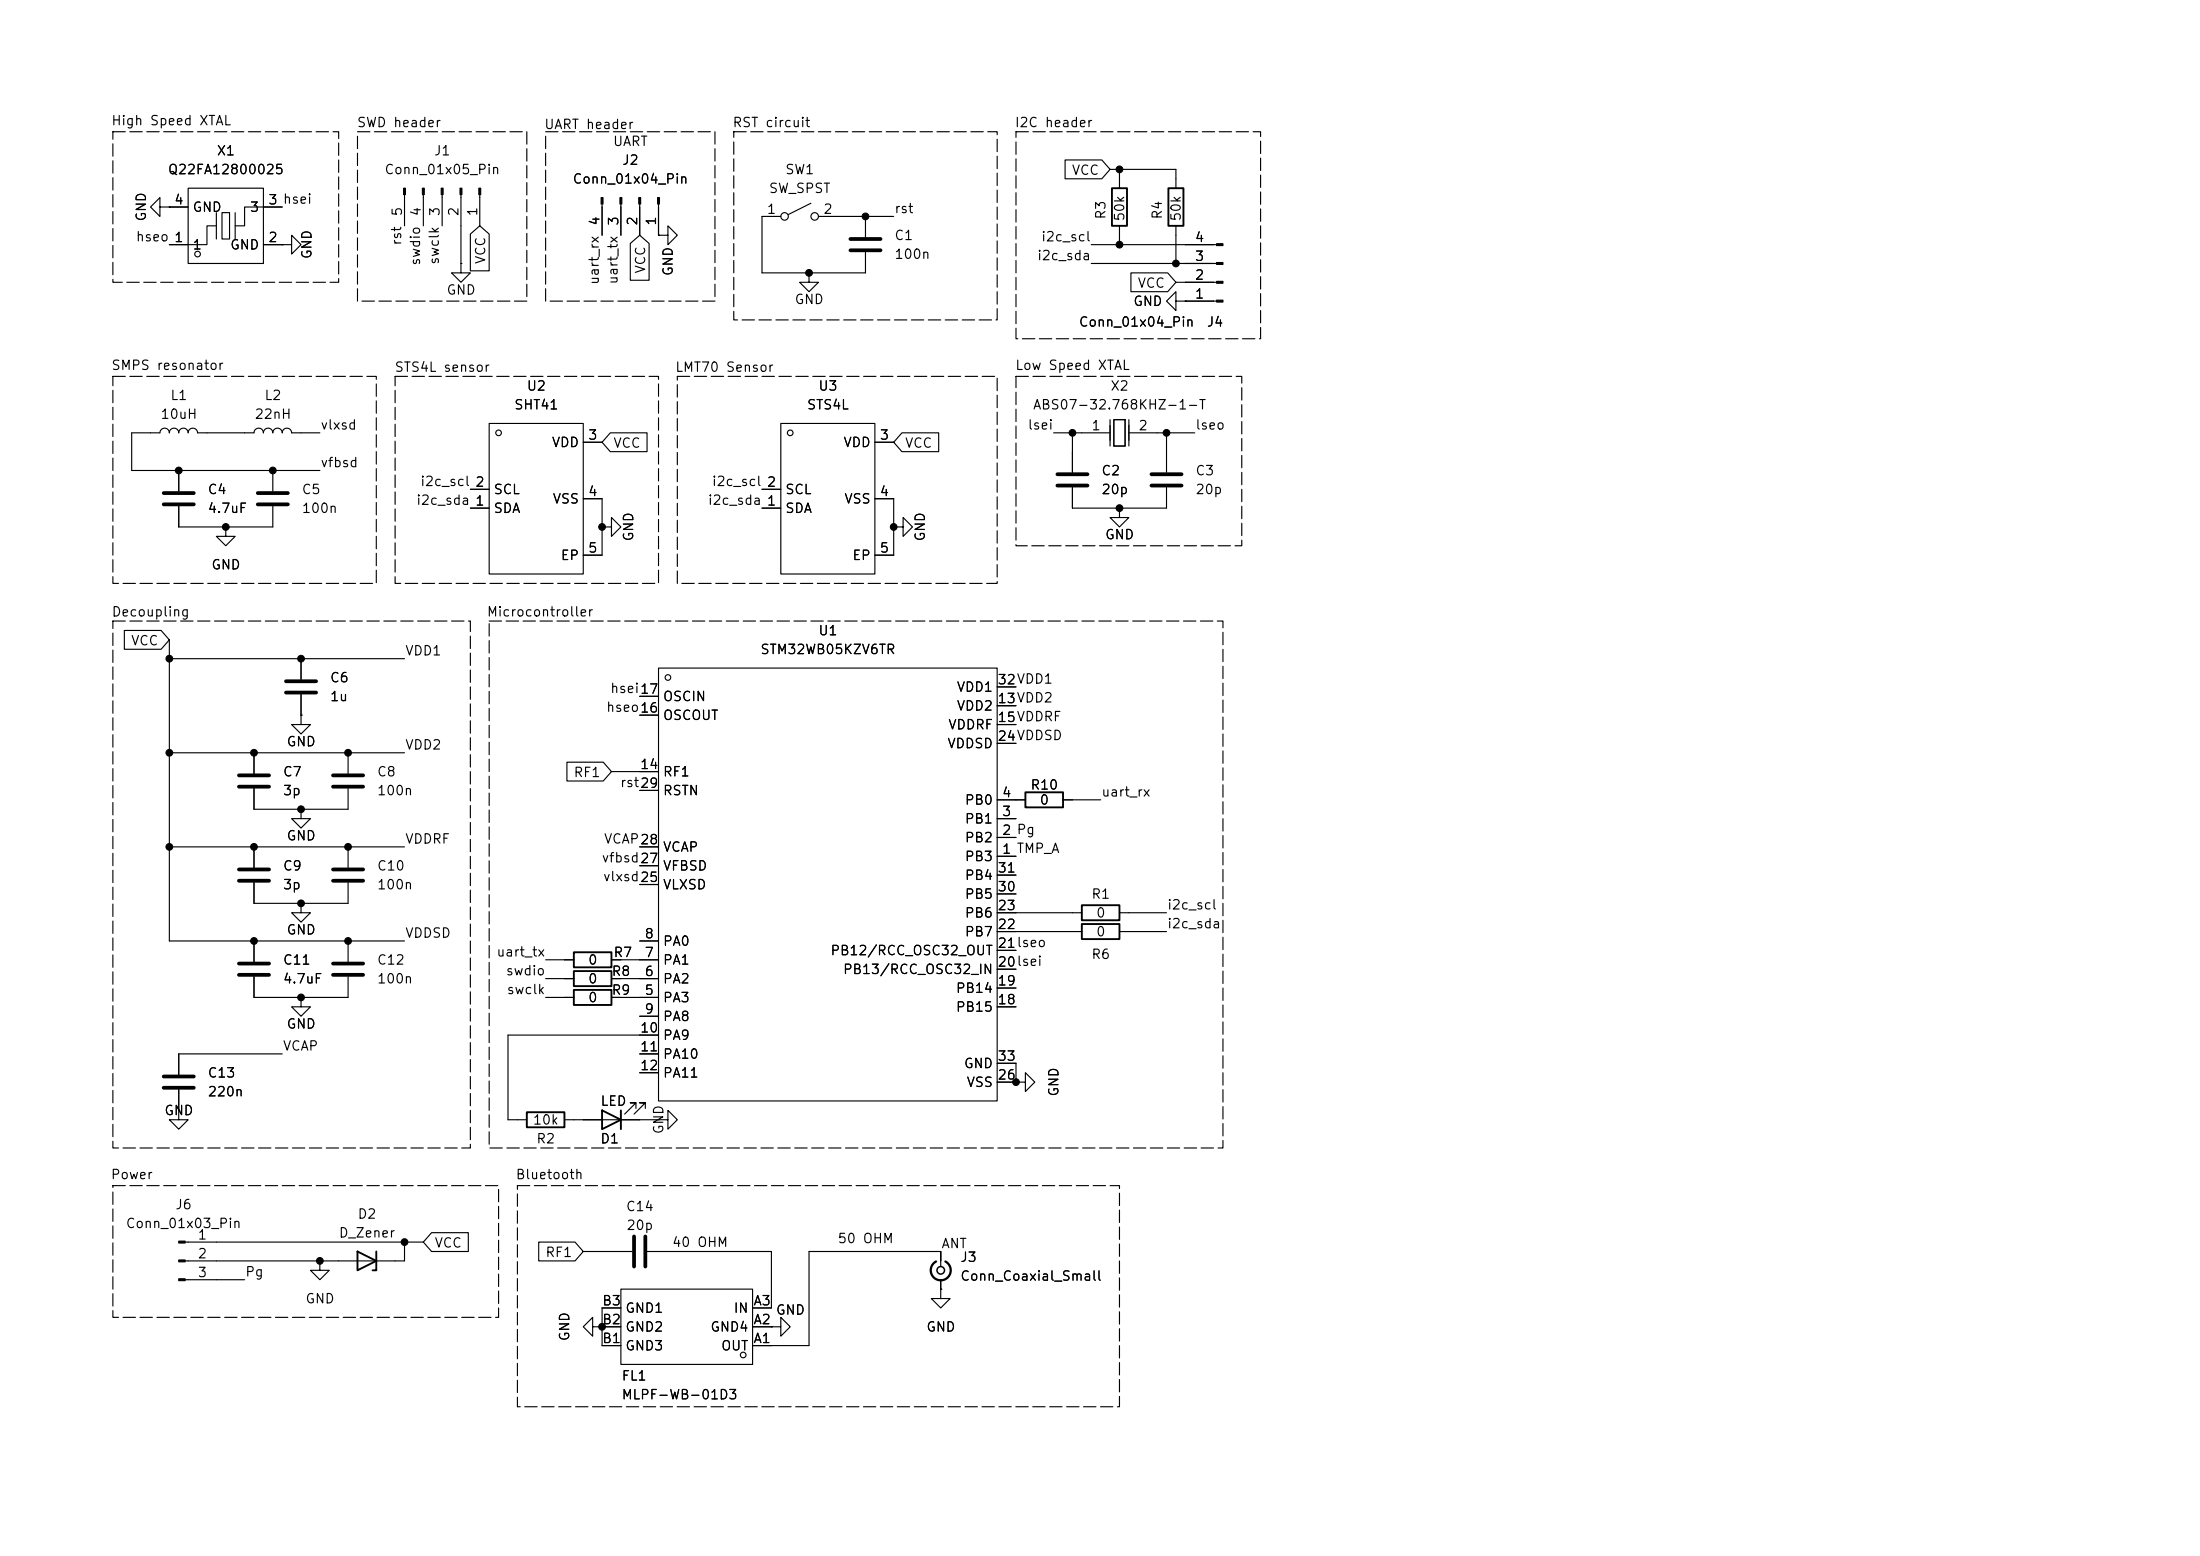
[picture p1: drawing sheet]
<svg xmlns="http://www.w3.org/2000/svg" width="297mm" height="210mm" viewBox="0 0 297 210" stroke-linecap="round" stroke-linejoin="round" font-family="sans-serif">
<g fill="none" stroke="#000" stroke-width=".15">
<path d="M21.6 27.9v-1.2l-1.3 1.2 1.3 1.3v-1.3h1.3M22.9 27.9h.1M22.9 27.9h2.5M25.4 25.4h10.2v10.2h-10.2zM29.2 30.5h-1.3v2.5h-5M29.2 28.7v3.6M30 28.7h1v3.6h-1zM31.7 28.7v3.6M35.6 33h2.5M38.1 33h1.3v-1.2l1.2 1.2-1.2 1.3v-1.3M38.1 33h.1M38.1 27.9h-5.1v2.6h-1.3"/>
<path d="M54.6 26.3v4.2M57.1 26.3v4.2M59.7 26.3v4.2M62.2 35.6v1.2h1.3l-1.3 1.3-1.2-1.3h1.2M62.2 35.6h.1M62.2 26.3v9.3M63.5 31.6l1.3-1.1 1.2 1.1v5h-2.5zM64.8 26.3v4.2M81.3 27.5v4.3M83.8 27.5v4.3M85.1 32.9l1.3-1.1 1.2 1.1v4.9h-2.5zM86.4 27.5v4.3"/>
<path d="M88.9 31.8h1.3v-1.3l1.2 1.3-1.2 1.2v-1.2M88.9 31.8h.1M88.9 27.5v4.3M105.4 29.2h-2.5v7.6h13.9v-2.8M109.2 36.8v1.3h1.3l-1.3 1.3-1.3-1.3h1.3M109.2 36.8h.1M109.5 27.4l-3.1 1.6M110.5 29.2h10.1M116.8 29.2v2.8M143.8 21.6h4.9l1.2 1.3-1.2 1.2h-4.9zM147.3 33h16.9M147.3 35.6h16.9"/>
<path d="M149.9 22.9h8.8v2.5M151.1 22.9v2.5M151.1 30.5v2.5M152.7 36.8h4.9l1.1 1.3-1.1 1.3h-4.9zM158.7 30.5v5.1M158.7 38.1h5.5M43.2 58.4h-3.8a.64 .64 0 0 0-.7-.6 .64 .64 0 0 0-.6 .6 .64 .64 0 0 0-.6-.6 .64 .64 0 0 0-.7 .6 .64 .64 0 0 0-.6-.6 .64 .64 0 0 0-.6 .6 .64 .64 0 0 0-.7-.6 .64 .64 0 0 0-.6 .6h-7.6a.64 .64 0 0 0-.7-.6 .64 .64 0 0 0-.6 .6 .64 .64 0 0 0-.6-.6 .64 .64 0 0 0-.7 .6 .64 .64 0 0 0-.6-.6 .64 .64 0 0 0-.6 .6 .64 .64 0 0 0-.7-.6 .64 .64 0 0 0-.6 .6h-3.8v5.1h25.4M66 57.2h12.7v20.3h-12.7zM78.7 59.7h2.6M82.4 58.4h5v2.6h-5l-1.1-1.3zM105.4 57.2h12.7v20.3h-12.7zM118.1 59.7h2.5"/>
<path d="M121.8 58.4h4.9v2.6h-4.9l-1.2-1.3zM142.2 58.4h7.7M144.8 58.4v5.4M149.9 56.6v3.6M150.4 56.6h1.5v3.6h-1.5zM152.4 58.4h8.9M152.4 56.6v3.6M157.5 58.4v5.4M158.7 40.6v-1.2l-1.2 1.2 1.2 1.3v-1.3h1.3M160 40.6h.1M160 40.6h4.2M24.1 63.5v2.8"/>
<path d="M24.1 68.3v2.8h12.7v-2.8M30.5 71.1v1.3h1.2l-1.2 1.3-1.3-1.3h1.3M30.5 71.1h.1M36.8 63.5v2.8M63.5 68.6h2.5M63.5 66h2.5M78.7 67.3h2.6v7.6h-2.6M81.3 71.1h1.2v-1.2l1.3 1.2-1.3 1.3v-1.3M81.3 71.1h.1M102.9 68.6h2.5M102.9 66h2.5M118.1 67.3h2.5v7.6h-2.5"/>
<path d="M120.6 71.1h1.3v-1.2l1.3 1.2-1.3 1.3v-1.3M120.6 71.1h.1M144.8 65.8v2.8h12.7v-2.8M151.1 68.6v1.3h1.3l-1.3 1.2-1.2-1.2h1.2M151.1 68.6h.1M16.8 85.1h4.9l1.2 1.3-1.2 1.2h-4.9zM22.9 86.4v40.6h31.7M22.9 88.9h31.7M40.6 96.5v1.3h1.3l-1.3 1.3-1.2-1.3h1.2M40.6 96.5h.1M40.6 88.9v2.8M40.6 93.7v2.8"/>
<path d="M86.4 96.5h2.5M86.4 94h2.5M88.9 90.2h45.7v58.4h-45.7zM134.6 95.3h2.6M134.6 97.8h2.6M134.6 92.7h2.6M22.9 114.3h31.7M22.9 101.6h31.7M34.3 101.6v2.8M34.3 106.4v2.8h12.7v-2.8M34.3 114.3v2.8M34.3 119.1v2.8h12.7v-2.8"/>
<path d="M40.6 109.2v1.3h1.3l-1.3 1.3-1.2-1.3h1.2M40.6 109.2h.1M47 101.6v2.8M47 114.3v2.8M76.5 102.9h4.9l1.1 1.2-1.1 1.3h-4.9zM82.5 104.1h6.4M86.4 119.4h2.5M86.4 116.8h2.5M86.4 114.3h2.5M86.4 106.7h2.5M134.6 108h3.8M134.6 115.6h2.6"/>
<path d="M134.6 113h2.6M134.6 110.5h2.6M134.6 100.3h2.6M134.6 118.1h2.6M143.5 108h5.1M34.3 127v2.8M34.3 131.8v2.8h12.7v-2.8M40.6 134.6v1.3h1.3l-1.3 1.3-1.2-1.3h1.2M40.6 134.6h.1M40.6 121.9v1.3h1.3l-1.3 1.3-1.2-1.3h1.2M40.6 121.9h.1M47 127v2.8"/>
<path d="M73.7 132.1h3.8M73.7 134.6h3.8M73.7 129.5h3.8M82.5 132.1h6.4M82.5 134.6h6.4M82.5 129.5h6.4M86.4 127h2.5M86.4 137.2h2.5M88.9 139.7h-20.3v11.4h2.5M134.6 125.7h11.4M134.6 123.2h11.4M134.6 135.9h2.6"/>
<path d="M134.6 133.4h2.6M134.6 130.8h2.6M134.6 128.3h2.6M134.6 120.7h2.6M151.1 125.7h6.4M151.1 123.2h6.4M24.1 149.9v1.2h1.3l-1.3 1.3-1.2-1.3h1.2M24.1 149.9h.1M24.1 147.1v2.8M38.1 142.2h-14v2.8M76.2 151.1h12.7M85.9 149.6v-.8h-.8h.8l-1.6 1.6"/>
<path d="M86.4 142.2h2.5M86.4 144.8h2.5M87.1 149.6v-.8h-.7h.7l-1.5 1.6M88.9 151.1h1.3v-1.2l1.2 1.2-1.2 1.3v-1.3M88.9 151.1h.1M134.6 146.1h2.6M134.6 143.5h2.6v2.6M137.2 146.1h1.2v-1.3l1.3 1.3-1.3 1.2v-1.2M137.2 146.1h.1M25 167.6h32.1M25 172.7h8M43.2 170.2v1.3h1.2l-1.2 1.2-1.3-1.2h1.3"/>
<path d="M43.2 170.2h.1M54.6 167.6v2.6h-29.6M58.3 166.4h4.9v2.5h-4.9l-1.2-1.3zM72.7 167.6h4.9l1.1 1.3-1.1 1.3h-4.9zM78.7 168.9h6.6M80 179.1v-1.3l-1.3 1.3 1.3 1.2v-1.2h1.3M81.3 179.1h.1M81.3 179.1h2.5M83.8 174h17.8v10.2h-17.8zM83.8 176.5h-2.5v5.1h2.5M87.4 168.9h16.7v7.6h-2.5M101.6 179.1h2.5"/>
<path d="M104.1 179.1h1.3v-1.3l1.3 1.3-1.3 1.2v-1.2M104.1 179.1h.1M127 174v1.3h1.3l-1.3 1.2-1.3-1.2h1.3M127 174h.1M127 170.9v-2h-17.8v12.7h-7.6M127 172.7v1.3"/>
<circle cx="26.7" cy="34.3" r=".38"/>
<circle cx="105.9" cy="29.2" r=".51"/>
<circle cx="110" cy="29.2" r=".51"/>
<circle cx="67.3" cy="58.4" r=".38"/>
<circle cx="106.7" cy="58.4" r=".38"/>
<circle cx="90.2" cy="91.4" r=".38"/>
<circle cx="100.3" cy="182.9" r=".38"/>
</g>
<g fill="none" stroke="#000" stroke-width=".51">
<path d="M114.8 32.3h4.1M114.8 33.8h4.1M22.1 66.5h4.1M22.1 68.1h4.1M34.8 66.5h4.1M34.8 68.1h4.1M142.7 64h4.1M142.7 65.5h4.1M155.4 64h4.1M155.4 65.5h4.1M38.6 91.9h4.1M38.6 93.5h4.1"/>
<path d="M32.3 117.3h4M32.3 118.9h4M32.3 104.6h4M32.3 106.2h4M45 117.3h4M45 118.9h4M45 104.6h4M45 106.2h4M32.3 130h4M32.3 131.6h4M45 130h4M45 131.6h4"/>
<path d="M22.1 145.3h4.1M22.1 146.8h4.1M85.6 166.9v4M87.1 166.9v4"/>
</g>
<g fill="none" stroke="#000" stroke-width=".25">
<path d="M150.1 25.4h2v5.1h-2zM157.7 25.4h2.1v5.1h-2.1zM138.4 106.9h5.1v2.1h-5.1zM77.5 131.1h5v2h-5zM77.5 133.6h5v2h-5zM77.5 128.5h5v2.1h-5zM146 124.7h5.1v2h-5.1zM146 122.2h5.1v2h-5.1zM71.1 150.1h5.1v2h-5.1zM81.3 149.9l2.5 1.2-2.5 1.3zM83.8 149.9v2.5M48.3 168.9l2.5 1.3-2.5 1.3z"/>
<path d="M50.8 168.9v2.6h-.5"/>
</g>
<g fill="#000" stroke="#000" stroke-width=".15">
<path d="M54.5 25.4h.2v.9h-.2zM57 25.4h.3v.9h-.3zM59.6 25.4h.2v.9h-.2zM62.1 25.4h.3v.9h-.3zM64.6 25.4h.3v.9h-.3zM81.2 26.7h.2v.8h-.2zM83.7 26.7h.2v.8h-.2zM86.2 26.7h.3v.8h-.3zM88.8 26.7h.2v.8h-.2zM164.2 38h.9v.2h-.9zM164.2 35.4h.9v.3h-.9zM164.2 32.9h.9v.2h-.9z"/>
<path d="M164.2 40.5h.9v.3h-.9zM24.1 167.5h.9v.3h-.9zM24.1 170.1h.9v.2h-.9zM24.1 172.6h.9v.2h-.9z"/>
</g>
<circle cx="127" cy="171.5" r=".51" fill="none" stroke="#000" stroke-width=".2"/>
<path d="M126.4 170.3a1.35 1.35 0 0 0-.4 2 1.35 1.35 0 0 0 2 0 1.35 1.35 0 0 0-.4-2" fill="none" stroke="#000" stroke-width=".3"/>
<g fill="none" stroke="#000" stroke-width=".15" stroke-dasharray="1.7 .6">
<path d="M15.2 17.8h30.5v20.3h-30.5zM48.3 17.8h22.8v22.8h-22.8zM73.7 17.8h22.8v22.8h-22.8zM99.1 17.8h35.5v25.4h-35.5zM137.2 17.8h33v27.9h-33zM15.2 50.8h35.6v27.9h-35.6zM53.3 50.8h35.6v27.9h-35.6zM91.4 50.8h43.2v27.9h-43.2zM137.2 50.8h30.4v22.9h-30.4zM15.2 83.8h48.3v71.1h-48.3zM66 83.8h99.1v71.1h-99.1zM15.2 160h52.1v17.8h-52.1z"/>
<path d="M69.8 160h81.3v29.9h-81.3z"/>
</g>
<g fill="#000" stroke="#000" stroke-width=".14">
<circle cx="109.2" cy="36.8" r=".46"/>
<circle cx="116.8" cy="29.2" r=".46"/>
<circle cx="151.1" cy="33" r=".46"/>
<circle cx="151.1" cy="22.9" r=".46"/>
<circle cx="158.7" cy="35.6" r=".46"/>
<circle cx="144.8" cy="58.4" r=".46"/>
<circle cx="157.5" cy="58.4" r=".46"/>
<circle cx="24.1" cy="63.5" r=".46"/>
<circle cx="30.5" cy="71.1" r=".46"/>
<circle cx="36.8" cy="63.5" r=".46"/>
<circle cx="81.3" cy="71.1" r=".46"/>
<circle cx="120.6" cy="71.1" r=".46"/>
<circle cx="151.1" cy="68.6" r=".46"/>
<circle cx="22.9" cy="88.9" r=".46"/>
<circle cx="40.6" cy="88.9" r=".46"/>
<circle cx="22.9" cy="114.3" r=".46"/>
<circle cx="22.9" cy="101.6" r=".46"/>
<circle cx="34.3" cy="101.6" r=".46"/>
<circle cx="34.3" cy="114.3" r=".46"/>
<circle cx="40.6" cy="109.2" r=".46"/>
<circle cx="47" cy="114.3" r=".46"/>
<circle cx="47" cy="101.6" r=".46"/>
<circle cx="34.3" cy="127" r=".46"/>
<circle cx="40.6" cy="121.9" r=".46"/>
<circle cx="40.6" cy="134.6" r=".46"/>
<circle cx="47" cy="127" r=".46"/>
<circle cx="137.2" cy="146.1" r=".46"/>
<circle cx="43.2" cy="170.2" r=".46"/>
<circle cx="54.6" cy="167.6" r=".46"/>
<circle cx="81.3" cy="179.1" r=".46"/>
</g>
<g font-size="1.3">
<text x="14.9" y="17.2">High Speed XTAL</text>
<text x="48.1" y="17.5">SWD header</text>
<text x="73.4" y="17.7">UART header</text>
<text x="98.8" y="17.5">RST circuit</text>
<text x="136.9" y="17.5">I2C header</text>
<text x="22.6" y="23.8">Q22FA12800025</text>
<text x="29.2" y="21.3">X1</text>
<text x="51.8" y="23.8">Conn_01x05_Pin</text>
<text x="58.5" y="21.3">J1</text>
<text x="82.7" y="20">UART</text>
<text x="83.9" y="22.6">J2</text>
<text x="105.9" y="23.8">SW1</text>
<text x="144.6" y="23.9">VCC</text>
<text x="20" y="30" transform="rotate(-90 20 30)">GND</text>
<text x="23.4" y="27.9">4</text>
<text x="25.9" y="28.9">GND</text>
<text x="33.6" y="28.9">3</text>
<text x="36.1" y="27.9">3 hsei</text>
<text x="36.1" y="27.9">3</text>
<text x="54.6" y="29.3" transform="rotate(-90 54.6 29.3)">5</text>
<text x="57.1" y="29.3" transform="rotate(-90 57.1 29.3)">4</text>
<text x="59.7" y="29.3" transform="rotate(-90 59.7 29.3)">3</text>
<text x="62.2" y="29.3" transform="rotate(-90 62.2 29.3)">2</text>
<text x="64.7" y="29.3" transform="rotate(-90 64.7 29.3)">1</text>
<text x="77.2" y="25.1">Conn_01x04_Pin</text>
<text x="103.4" y="29.2">1</text>
<text x="103.7" y="26.4">SW_SPST</text>
<text x="111.1" y="29.2">2</text>
<text x="120.6" y="29.1">rst</text>
<text x="149.6" y="29.7" transform="rotate(-90 149.6 29.7)">R3</text>
<text x="152.1" y="30" transform="rotate(-90 152.1 30)">50k</text>
<text x="157.2" y="29.7" transform="rotate(-90 157.2 29.7)">R4</text>
<text x="159.7" y="30" transform="rotate(-90 159.7 30)">50k</text>
<text x="18.2" y="32.9">hseo 1</text>
<text x="23.4" y="33">1</text>
<text x="25.9" y="34">1</text>
<text x="31" y="34">GND</text>
<text x="36.1" y="33">2</text>
<text x="42.4" y="35.1" transform="rotate(-90 42.4 35.1)">GND</text>
<text x="54.5" y="33.2" transform="rotate(-90 54.5 33.2)">rst</text>
<text x="57" y="35.9" transform="rotate(-90 57 35.9)">swdio</text>
<text x="59.6" y="35.8" transform="rotate(-90 59.6 35.8)">swclk</text>
<text x="65.8" y="35.7" transform="rotate(-90 65.8 35.7)">VCC</text>
<text x="81.3" y="30.6" transform="rotate(-90 81.3 30.6)">4</text>
<text x="83.8" y="30.6" transform="rotate(-90 83.8 30.6)">3</text>
<text x="86.3" y="30.6" transform="rotate(-90 86.3 30.6)">2</text>
<text x="88.9" y="30.6" transform="rotate(-90 88.9 30.6)">1</text>
<text x="120.7" y="32.7">C1</text>
<text x="120.7" y="35.3">100n</text>
<text x="139.9" y="35.4">i2c_sda</text>
<text x="140.5" y="32.9">i2c_scl</text>
<text x="161.2" y="35.5">3</text>
<text x="161.2" y="33">4</text>
<text x="60.2" y="40.1">GND</text>
<text x="81.2" y="38.5" transform="rotate(-90 81.2 38.5)">uart_rx</text>
<text x="83.7" y="38.5" transform="rotate(-90 83.7 38.5)">uart_tx</text>
<text x="87.4" y="37" transform="rotate(-90 87.4 37)">VCC</text>
<text x="91.1" y="37.3" transform="rotate(-90 91.1 37.3)">GND</text>
<text x="107.2" y="41.4">GND</text>
<text x="152.9" y="41.6">GND</text>
<text x="153.5" y="39.2">VCC</text>
<text x="161.2" y="40.6">1</text>
<text x="161.2" y="38.1">2</text>
<text x="145.6" y="44.4">Conn_01x04_Pin</text>
<text x="162.8" y="44.4">J4</text>
<text x="14.9" y="50.3">SMPS resonator</text>
<text x="53.2" y="50.5">STS4L sensor</text>
<text x="71" y="53">U2</text>
<text x="91.1" y="50.5">LMT70 Sensor</text>
<text x="110.4" y="53">U3</text>
<text x="137" y="50.3">Low Speed XTAL</text>
<text x="149.8" y="53">X2</text>
<text x="21.6" y="56.9">10uH</text>
<text x="22.9" y="54.3">L1</text>
<text x="34.3" y="56.9">22nH</text>
<text x="35.6" y="54.3">L2</text>
<text x="43.2" y="58.3">vlxsd</text>
<text x="69.3" y="55.6">SHT41</text>
<text x="79.3" y="59.7">3</text>
<text x="108.8" y="55.6">STS4L</text>
<text x="118.7" y="59.7">3</text>
<text x="138.7" y="58.3">lsei</text>
<text x="139.4" y="55.6">ABS07-32.768KHZ-1-T</text>
<text x="147.2" y="58.4">1</text>
<text x="153.6" y="58.4">2</text>
<text x="161.3" y="58.3">lseo</text>
<text x="43.2" y="63.4">vfbsd</text>
<text x="56.6" y="65.9">i2c_scl 2</text>
<text x="74.4" y="60.7">VDD</text>
<text x="82.7" y="60.8">VCC</text>
<text x="96" y="65.9">i2c_scl 2</text>
<text x="113.8" y="60.7">VDD</text>
<text x="122.1" y="60.8">VCC</text>
<text x="148.6" y="64.5">C2</text>
<text x="161.3" y="64.5">C3</text>
<text x="27.9" y="67">C4</text>
<text x="27.9" y="69.6">4.7uF</text>
<text x="40.6" y="67">C5</text>
<text x="40.6" y="69.6">100n</text>
<text x="56.1" y="68.5">i2c_sda 1</text>
<text x="64.1" y="68.6">1</text>
<text x="64.1" y="66">2</text>
<text x="66.5" y="69.6">SDA</text>
<text x="66.5" y="67">SCL</text>
<text x="74.5" y="68.3">VSS</text>
<text x="79.3" y="67.3">4</text>
<text x="95.5" y="68.5">i2c_sda 1</text>
<text x="103.4" y="68.6">1</text>
<text x="103.4" y="66">2</text>
<text x="105.9" y="69.6">SDA</text>
<text x="105.9" y="67">SCL</text>
<text x="113.9" y="68.3">VSS</text>
<text x="118.7" y="67.3">4</text>
<text x="148.6" y="67">20p</text>
<text x="161.3" y="67">20p</text>
<text x="28.4" y="77.2">GND</text>
<text x="75.6" y="75.9">EP</text>
<text x="79.3" y="74.9">5</text>
<text x="85.8" y="73.2" transform="rotate(-90 85.8 73.2)">GND</text>
<text x="115" y="75.9">EP</text>
<text x="118.7" y="74.9">5</text>
<text x="125.2" y="73.2" transform="rotate(-90 125.2 73.2)">GND</text>
<text x="149.1" y="73.1">GND</text>
<text x="15" y="83.5">Decoupling</text>
<text x="65.6" y="83.5">Microcontroller</text>
<text x="17.6" y="87.4">VCC</text>
<text x="54.6" y="88.8">VDD1</text>
<text x="102.6" y="88.6">STM32WB05KZV6TR</text>
<text x="110.4" y="86.1">U1</text>
<text x="44.5" y="92.4">C6</text>
<text x="44.5" y="95">1u</text>
<text x="82.3" y="93.9">hsei17</text>
<text x="86.3" y="94">17</text>
<text x="89.4" y="95">OSCIN</text>
<text x="129.1" y="93.7">VDD1</text>
<text x="134.6" y="95.2">13VDD2</text>
<text x="134.6" y="92.7">32VDD1</text>
<text x="134.6" y="95.2">13</text>
<text x="134.6" y="92.7">32</text>
<text x="38.6" y="101">GND</text>
<text x="54.6" y="101.5">VDD2</text>
<text x="81.7" y="96.4">hseo16</text>
<text x="86.3" y="96.5">16</text>
<text x="89.4" y="97.5">OSCOUT</text>
<text x="127.8" y="101.3">VDDSD</text>
<text x="127.9" y="98.8">VDDRF</text>
<text x="129.1" y="96.2">VDD2</text>
<text x="134.6" y="97.8">15VDDRF</text>
<text x="134.6" y="100.3">24VDDSD</text>
<text x="134.6" y="97.8">15</text>
<text x="134.6" y="100.3">24</text>
<text x="38.1" y="105.1">C7</text>
<text x="38.1" y="107.7">3p</text>
<text x="50.8" y="105.1">C8</text>
<text x="50.8" y="107.7">100n</text>
<text x="77.3" y="105.2">RF1</text>
<text x="83.6" y="106.6">rst29</text>
<text x="86.3" y="104.1">14</text>
<text x="86.3" y="106.7">29</text>
<text x="89.4" y="105.1">RF1</text>
<text x="89.4" y="107.7">RSTN</text>
<text x="135.2" y="107.9">4</text>
<text x="139" y="106.9">R10</text>
<text x="148.6" y="107.8">uart_rx</text>
<text x="38.6" y="113.7">GND</text>
<text x="130.2" y="111.5">PB1</text>
<text x="130.2" y="108.9">PB0</text>
<text x="135.2" y="113">2 Pg</text>
<text x="135.2" y="110.5">3</text>
<text x="135.2" y="113">2</text>
<text x="140.3" y="108.9">0</text>
<text x="38.1" y="117.8">C9</text>
<text x="50.8" y="117.8">C10</text>
<text x="54.6" y="114.2">VDDRF</text>
<text x="81.1" y="116.7">vfbsd27</text>
<text x="81.3" y="119.3">vlxsd25</text>
<text x="81.4" y="114.2">VCAP28</text>
<text x="86.3" y="119.4">25</text>
<text x="86.3" y="116.8">27</text>
<text x="86.3" y="114.3">28</text>
<text x="89.4" y="117.8">VFBSD</text>
<text x="89.4" y="115.3">VCAP</text>
<text x="130.2" y="116.5">PB3</text>
<text x="130.2" y="114">PB2</text>
<text x="130.2" y="119.1">PB4</text>
<text x="134.6" y="118.1">31</text>
<text x="135.2" y="115.5">1 TMP_A</text>
<text x="135.2" y="115.5">1</text>
<text x="38.1" y="120.4">3p</text>
<text x="50.8" y="120.4">100n</text>
<text x="89.4" y="120.4">VLXSD</text>
<text x="130.2" y="124.2">PB6</text>
<text x="130.2" y="121.6">PB5</text>
<text x="134.6" y="125.7">22</text>
<text x="134.6" y="123.2">23</text>
<text x="134.6" y="120.6">30</text>
<text x="147.2" y="121.6">R1</text>
<text x="147.9" y="124.2">0</text>
<text x="157.5" y="125.6">i2c_sda</text>
<text x="157.5" y="123.1">i2c_scl</text>
<text x="38.1" y="130.5">C11</text>
<text x="38.6" y="126.4">GND</text>
<text x="50.8" y="130.5">C12</text>
<text x="54.6" y="126.9">VDDSD</text>
<text x="66.9" y="129.4">uart_tx</text>
<text x="68.2" y="132">swdio</text>
<text x="79.3" y="130.5">0</text>
<text x="82.7" y="129.5">R7</text>
<text x="86.9" y="129.5">7</text>
<text x="86.9" y="127">8</text>
<text x="89.4" y="130.5">PA1</text>
<text x="89.4" y="128">PA0</text>
<text x="112" y="129.2">PB12/RCC_OSC32_OUT</text>
<text x="113.7" y="131.8">PB13/RCC_OSC32_IN</text>
<text x="130.2" y="126.7">PB7</text>
<text x="134.6" y="130.8">20lsei</text>
<text x="134.6" y="128.2">21lseo</text>
<text x="134.6" y="130.8">20</text>
<text x="134.6" y="128.2">21</text>
<text x="147.2" y="129.7">R6</text>
<text x="147.9" y="126.7">0</text>
<text x="38.1" y="133.1">4.7uF</text>
<text x="50.8" y="133.1">100n</text>
<text x="68.3" y="134.5">swclk</text>
<text x="79.3" y="133.1">0</text>
<text x="79.3" y="135.6">0</text>
<text x="82.5" y="132">R8</text>
<text x="82.5" y="134.6">R9</text>
<text x="86.9" y="134.6">5</text>
<text x="86.9" y="132.1">6</text>
<text x="86.9" y="137.1">9</text>
<text x="89.4" y="135.6">PA3</text>
<text x="89.4" y="133.1">PA2</text>
<text x="128.9" y="136.9">PB15</text>
<text x="128.9" y="134.3">PB14</text>
<text x="134.6" y="135.9">18</text>
<text x="134.6" y="133.3">19</text>
<text x="38.1" y="142.1">VCAP</text>
<text x="38.6" y="139.1">GND</text>
<text x="86.3" y="139.7">10</text>
<text x="86.3" y="142.2">11</text>
<text x="89.4" y="138.1">PA8</text>
<text x="89.4" y="140.7">PA9</text>
<text x="89.4" y="143.2">PA10</text>
<text x="134.6" y="143.5">33</text>
<text x="27.9" y="148.3">220n</text>
<text x="27.9" y="145.8">C13</text>
<text x="81" y="149.6">LED</text>
<text x="86.3" y="144.8">12</text>
<text x="89.4" y="145.8">PA11</text>
<text x="130" y="144.5">GND</text>
<text x="130.4" y="147">VSS</text>
<text x="134.6" y="146">26</text>
<text x="143.2" y="148.1" transform="rotate(-90 143.2 148.1)">GND</text>
<text x="22.1" y="150.8">GND</text>
<text x="71.8" y="152.1">10k</text>
<text x="72.3" y="154.6">R2</text>
<text x="81" y="154.6">D1</text>
<text x="89.9" y="153.2" transform="rotate(-90 89.9 153.2)">GND</text>
<text x="14.9" y="159.5">Power</text>
<text x="69.5" y="159.5">Bluetooth</text>
<text x="16.9" y="166.1">Conn_01x03_Pin</text>
<text x="23.6" y="163.5">J6</text>
<text x="26.6" y="167.6">1</text>
<text x="45.6" y="167.3">D_Zener</text>
<text x="48.2" y="164.8">D2</text>
<text x="84.4" y="163.8">C14</text>
<text x="84.5" y="166.3">20p</text>
<text x="26.6" y="170.2">2</text>
<text x="26.6" y="172.7">3</text>
<text x="33" y="172.6">Pg</text>
<text x="58.6" y="168.7">VCC</text>
<text x="73.5" y="170">RF1</text>
<text x="90.6" y="168.6">40 OHM</text>
<text x="113" y="168.1">50 OHM</text>
<text x="127" y="168.8">ANT</text>
<text x="129.5" y="170.6">J3</text>
<text x="129.5" y="173.2">Conn_Coaxial_Small</text>
<text x="41.1" y="176.2">GND</text>
<text x="81.2" y="179">B2</text>
<text x="81.2" y="176.5">B3</text>
<text x="84.3" y="177.5">GND1</text>
<text x="99" y="177.5">IN</text>
<text x="101.6" y="179">A2</text>
<text x="101.6" y="176.5">A3</text>
<text x="104.7" y="177.8">GND</text>
<text x="77.2" y="181.1" transform="rotate(-90 77.2 181.1)">GND</text>
<text x="81.2" y="181.6">B1</text>
<text x="84.3" y="182.6">GND3</text>
<text x="84.3" y="180">GND2</text>
<text x="95.8" y="180">GND4</text>
<text x="97.3" y="182.6">OUT</text>
<text x="101.6" y="181.6">A1</text>
<text x="125" y="180">GND</text>
<text x="83.8" y="186.6">FL1</text>
<text x="83.8" y="189.2">MLPF-WB-01D3</text>
</g>
</svg>
